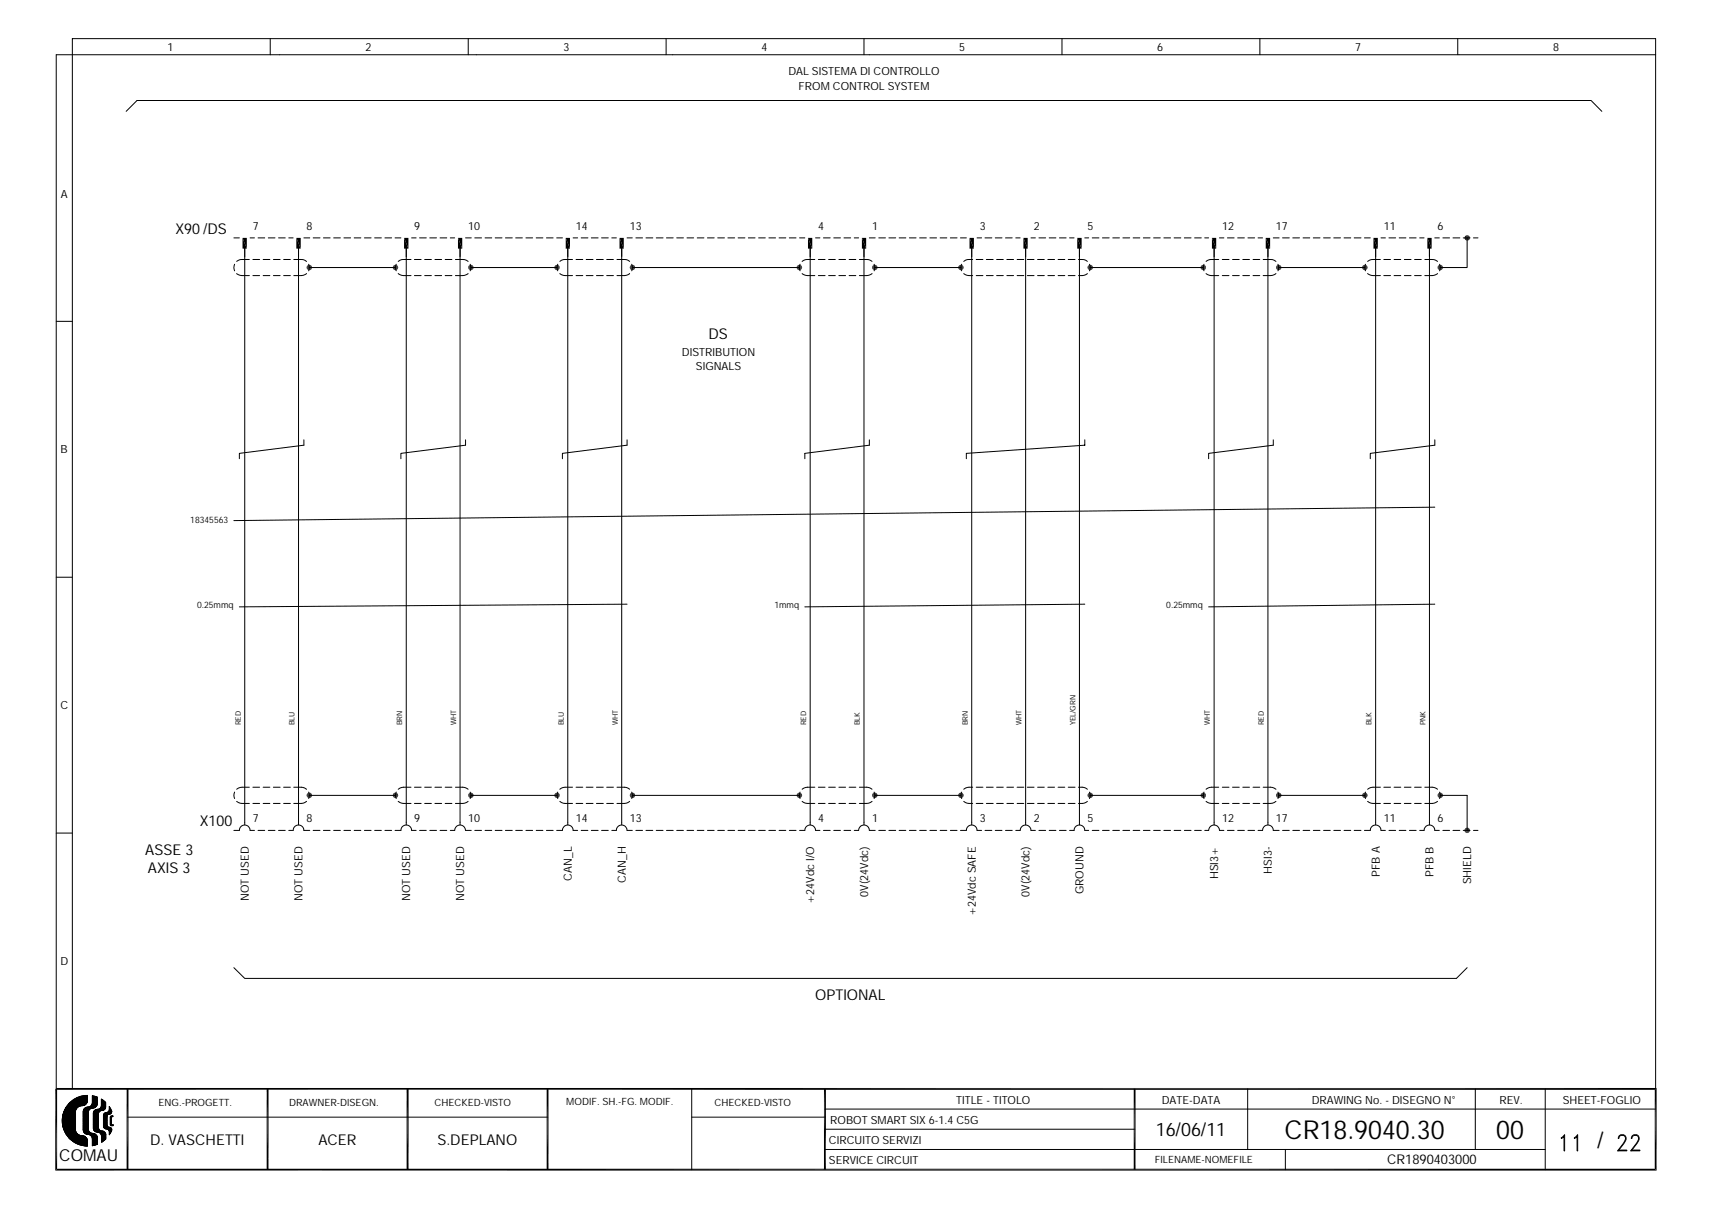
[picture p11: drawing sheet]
<svg xmlns="http://www.w3.org/2000/svg" width="297mm" height="210mm" viewBox="0 0 297 210" stroke-linecap="round" stroke-linejoin="round" font-family="sans-serif">
<g fill="none" stroke="#000" stroke-width=".17">
<path d="M21.9 19.3l1.9-1.9h252.3l1.8 1.9M46.9 6.7v2.8M81.2 6.7v2.8M115.6 6.7v2.8M149.9 6.7v2.8M184.3 6.7v2.8M218.6 6.7v2.8M252.9 6.7v2.8M287.3 9.5h-277.5v179.4M9.8 55.7h2.8M40.6 41.3h.9M40.7 45.8l-.1 .6 .1 .6"/>
<path d="M41.1 47.4v.1a2.86 2.86 0 0 0 2.2 .3M42.5 42.7v100.4M43.3 45a2.58 2.58 0 0 0-2.2 .3v.1M43.4 41.3h.8M43.9 47.8h1.1M43.9 45h1.1M44.8 41.3h1.1M45.7 47.8h1.1M45.7 45h1.1M46.5 41.3h1.2M47.4 47.8h1.2M47.4 45h1.2"/>
<path d="M48.3 41.3h1.2M49.2 47.8h1.2M49.2 45h1.2M50.1 41.3h.8M51 45a2.5 2.5 0 0 1 2.1 .3l.1 .1M51.8 42.7v100.4M52.7 41.3h1M53.2 47.4l-.1 .1a2.76 2.76 0 0 1-2.1 .3M53.6 45.8l.1 .6-.1 .6M53.7 46.4h14.9M54.3 41.3h1.2M56.1 41.3h1.2"/>
<path d="M57.9 41.3h1.2M59.7 41.3h1.1M61.4 41.3h1.2M63.2 41.3h1.2M65 41.3h1.2M66.8 41.3h1.1M68.5 41.3h1.1M68.7 45.8l-.1 .6 .1 .6M69.1 47.4l.1 .1a2.76 2.76 0 0 0 2.1 .3M70.5 42.7v100.4M71.3 45a2.5 2.5 0 0 0-2.1 .3l-.1 .1M71.4 41.3h.8"/>
<path d="M71.9 47.8h1.2M71.9 45h1.2M72.8 41.3h1.2M73.7 47.8h1.1M73.7 45h1.1M74.6 41.3h1.1M75.5 47.8h1.1M75.5 45h1.1M76.3 41.3h1.2M77.2 47.8h1.2M77.2 45h1.2M78.1 41.3h.8"/>
<path d="M79 45a2.58 2.58 0 0 1 2.2 .3v.1M79.8 42.7v100.4M80.8 41.3h1M81.2 47.4v.1a2.86 2.86 0 0 1-2.2 .3M81.6 45.8l.1 .6-.1 .6M81.7 46.4h14.9M82.4 41.3h1.1M84.2 41.3h1.1M85.9 41.3h1.2M87.7 41.3h1.2M89.5 41.3h1.1M91.2 41.3h1.2"/>
<path d="M93 41.3h1.2M94.8 41.3h1.2M96.6 41.3h1M96.8 45.8l-.2 .6 .2 .6M97.1 47.4l.1 .1a2.76 2.76 0 0 0 2.1 .3M98.5 42.7v100.4M99.3 45a2.5 2.5 0 0 0-2.1 .3l-.1 .1M99.4 41.3h.8M99.9 47.8h1.2M99.9 45h1.2M100.8 41.3h1.2M101.7 47.8h1.2"/>
<path d="M101.7 45h1.2M102.6 41.3h1.2M103.5 47.8h1.2M103.5 45h1.2M104.4 41.3h1.1M105.3 47.8h1.1M105.3 45h1.1M106.2 41.3h.7M107 45a2.5 2.5 0 0 1 2.2 .3v.1M107.9 42.7v100.4M108.8 41.3h.9M109.2 47.4v.1a2.76 2.76 0 0 1-2.2 .3"/>
<path d="M109.6 45.8l.1 .6-.1 .6M109.7 46.4h29M110.3 41.3h1.2M112.1 41.3h1.2M113.9 41.3h1.1M115.6 41.3h1.2M117.4 41.3h1.2M119.2 41.3h1.2M121 41.3h1.1M122.7 41.3h1.2M124.5 41.3h1.2M126.3 41.3h1.2"/>
<path d="M128.1 41.3h1.1M129.8 41.3h1.2M131.6 41.3h1.2M133.4 41.3h1.2M135.2 41.3h1.1M136.9 41.3h1.2M138.7 41.3h.9M138.8 45.8l-.1 .6 .1 .6M139.2 47.4v.1a2.86 2.86 0 0 0 2.2 .3M140.6 42.7v100.4M141.4 45a2.58 2.58 0 0 0-2.2 .3v.1M141.5 41.3h.8"/>
<path d="M142 47.8h1.2M142 45h1.2M142.9 41.3h1.1M143.8 47.8h1.1M143.8 45h1.1M144.7 41.3h1.1M145.5 47.8h1.2M145.5 45h1.2M146.4 41.3h1.2M147.3 47.8h1.2M147.3 45h1.2M148.2 41.3h.8"/>
<path d="M149.1 45a2.58 2.58 0 0 1 2.2 .3v.1M149.9 42.7v100.4M150.8 41.3h1M151.3 47.4v.1a2.86 2.86 0 0 1-2.2 .3M151.7 45.8l.1 .6-.1 .6M151.8 46.4h14.9M152.5 41.3h1.1M154.2 41.3h1.2M156 41.3h1.2M157.8 41.3h1.1M159.6 41.3h1.1M161.3 41.3h1.2"/>
<path d="M163.1 41.3h1.2M164.9 41.3h1.2M166.6 41.3h1.1M166.9 45.8l-.2 .6 .2 .6M167.2 47.4l.1 .1a2.02 2.02 0 0 0 1.5 .3M168.6 42.7v100.4M168.8 45a1.75 1.75 0 0 0-1.6 .4M169.4 47.8h1.1M169.4 45h1.1M169.5 41.3h.8M170.9 41.3h1.2M171.1 47.8h1.2"/>
<path d="M171.1 45h1.2M172.7 41.3h1.1M172.9 47.8h1.2M172.9 45h1.2M174.5 41.3h1.1M174.7 47.8h1.2M174.7 45h1.2M176.2 41.3h.8M176.5 47.8h1.1M176.5 45h1.1M177.9 42.7v100.4M178.2 47.8h1.2"/>
<path d="M178.2 45h1.2M178.9 41.3h.7M180 47.8h1.2M180 45h1.2M180.3 41.3h1.1M181.8 47.8h1.2M181.8 45h1.2M182 41.3h1.2M183.6 47.8h1.1M183.6 45h1.1M183.8 41.3h1.2M185.3 47.8h1.2"/>
<path d="M185.3 45h1.2M185.6 41.3h.8M187.1 45a1.75 1.75 0 0 1 1.6 .4M187.3 42.7v100.4M188.2 41.3h.7M188.7 47.4l-.1 .1a2.02 2.02 0 0 1-1.5 .3M189 45.8l.1 .6-.1 .6M189.1 46.4h19.7M189.5 41.3h1.2M191.3 41.3h1.1M193.1 41.3h1.1M194.8 41.3h1.2"/>
<path d="M196.6 41.3h1.2M198.4 41.3h1.1M200.2 41.3h1.1M201.9 41.3h1.2M203.7 41.3h1.2M205.5 41.3h1.2M207.3 41.3h1.1M208.9 45.8l-.1 .6 .1 .6M209 41.3h.7M209.3 47.4v.1a2.86 2.86 0 0 0 2.2 .3M210.7 42.7v100.4M211.5 45a2.58 2.58 0 0 0-2.2 .3v.1"/>
<path d="M211.6 41.3h.7M212.1 47.8h1.1M212.1 45h1.1M213 41.3h1.1M213.8 47.8h1.2M213.8 45h1.2M214.7 41.3h1.2M215.6 47.8h1.2M215.6 45h1.2M216.5 41.3h1.2M217.4 47.8h1.2M217.4 45h1.2"/>
<path d="M218.3 41.3h.8M219.2 45a2.5 2.5 0 0 1 2.1 .3l.1 .1M220 42.7v100.4M220.9 41.3h1M221.4 47.4l-.1 .1a2.76 2.76 0 0 1-2.1 .3M221.7 45.8l.1 .6-.1 .6M221.8 46.4h15M222.5 41.3h1.2M224.3 41.3h1.2M226.1 41.3h1.1M227.9 41.3h1.1M229.6 41.3h1.2"/>
<path d="M231.4 41.3h1.2M233.2 41.3h1.2M235 41.3h1.1M236.7 41.3h1M236.9 45.8l-.1 .6 .1 .6M237.3 47.4v.1a2.76 2.76 0 0 0 2.2 .3M238.7 42.7v100.4M239.5 45a2.5 2.5 0 0 0-2.2 .3v.1M239.6 41.3h.8M240.1 47.8h1.2M240.1 45h1.2M241 41.3h1.1"/>
<path d="M241.9 47.8h1.1M241.9 45h1.1M242.8 41.3h1.1M243.6 47.8h1.2M243.6 45h1.2M244.5 41.3h1.2M245.4 47.8h1.2M245.4 45h1.2M246.3 41.3h.8M247.2 45a2.58 2.58 0 0 1 2.2 .3v.1M248 42.7v100.4M248.9 41.3h.8"/>
<path d="M249.4 47.4v.1a2.86 2.86 0 0 1-2.2 .3M249.8 45.8l.1 .6-.1 .6M250.3 41.3h1.2M252.1 41.3h1.2M253.9 41.3h1.2M254.6 41.3v5.1h-4.7M255.7 41.3h.7M52.7 76.3v.9l-11.2 1.4v1M80.8 76.3v.9l-11.2 1.4v1M108.8 76.3v.9l-11.2 1.4v1M150.8 76.3v.9l-11.2 1.4v1M188.2 76.3v.9l-20.5 1.4v1"/>
<path d="M220.9 76.3v.9l-11.2 1.4v1M248.9 76.3v.9l-11.2 1.4v1M248.9 88l-208.3 2.3M9.8 100.1h2.8M108.8 104.8l-67.3 .5M188.2 104.8l-48.6 .5M248.9 104.8l-39.2 .5M40.7 137.4l-.1 .6 .1 .5M41.1 139v.1a2.66 2.66 0 0 0 2.2 .3M43.3 136.6a2.66 2.66 0 0 0-2.2 .3M43.9 139.4h1.1M43.9 136.6h1.1"/>
<path d="M45.7 139.4h1.1M45.7 136.6h1.1M47.4 139.4h1.2M47.4 136.6h1.2M49.2 139.4h1.2M49.2 136.6h1.2M51 136.6a2.58 2.58 0 0 1 2.1 .3h.1M53.2 139l-.1 .1a2.58 2.58 0 0 1-2.1 .3M53.6 137.4l.1 .6-.1 .5M53.7 138h14.9M68.7 137.4l-.1 .6 .1 .5M69.1 139l.1 .1a2.58 2.58 0 0 0 2.1 .3"/>
<path d="M71.3 136.6a2.58 2.58 0 0 0-2.1 .3h-.1M71.9 139.4h1.2M71.9 136.6h1.2M73.7 139.4h1.1M73.7 136.6h1.1M75.5 139.4h1.1M75.5 136.6h1.1M77.2 139.4h1.2M77.2 136.6h1.2M79 136.6a2.66 2.66 0 0 1 2.2 .3M81.2 139v.1a2.66 2.66 0 0 1-2.2 .3M81.6 137.4l.1 .6-.1 .5"/>
<path d="M81.7 138h14.9M96.8 137.4l-.2 .6 .2 .5M97.1 139l.1 .1a2.58 2.58 0 0 0 2.1 .3M99.3 136.6a2.58 2.58 0 0 0-2.1 .3h-.1M99.9 139.4h1.2M99.9 136.6h1.2M101.7 139.4h1.2M101.7 136.6h1.2M103.5 139.4h1.2M103.5 136.6h1.2M105.3 139.4h1.1M105.3 136.6h1.1"/>
<path d="M107 136.6a2.58 2.58 0 0 1 2.2 .3M109.2 139v.1a2.58 2.58 0 0 1-2.2 .3M109.6 137.4l.1 .6-.1 .5M109.7 138h29M138.8 137.4l-.1 .6 .1 .5M139.2 139v.1a2.66 2.66 0 0 0 2.2 .3M141.4 136.6a2.66 2.66 0 0 0-2.2 .3M142 139.4h1.2M142 136.6h1.2M143.8 139.4h1.1M143.8 136.6h1.1M145.5 139.4h1.2"/>
<path d="M145.5 136.6h1.2M147.3 139.4h1.2M147.3 136.6h1.2M149.1 136.6a2.66 2.66 0 0 1 2.2 .3M151.3 139v.1a2.66 2.66 0 0 1-2.2 .3M151.7 137.4l.1 .6-.1 .5M151.8 138h14.9M166.9 137.4l-.2 .6 .2 .5M167.2 139l.1 .1a1.89 1.89 0 0 0 1.5 .3M168.8 136.6a1.83 1.83 0 0 0-1.6 .3M169.4 139.4h1.1M169.4 136.6h1.1"/>
<path d="M171.1 139.4h1.2M171.1 136.6h1.2M172.9 139.4h1.2M172.9 136.6h1.2M174.7 139.4h1.2M174.7 136.6h1.2M176.5 139.4h1.1M176.5 136.6h1.1M178.2 139.4h1.2M178.2 136.6h1.2M180 139.4h1.2M180 136.6h1.2"/>
<path d="M181.8 139.4h1.2M181.8 136.6h1.2M183.6 139.4h1.1M183.6 136.6h1.1M185.3 139.4h1.2M185.3 136.6h1.2M187.1 136.6a1.83 1.83 0 0 1 1.6 .3M188.7 139l-.1 .1a1.89 1.89 0 0 1-1.5 .3M189 137.4l.1 .6-.1 .5M189.1 138h19.7M208.9 137.4l-.1 .6 .1 .5M209.3 139v.1a2.66 2.66 0 0 0 2.2 .3"/>
<path d="M211.5 136.6a2.66 2.66 0 0 0-2.2 .3M212.1 139.4h1.1M212.1 136.6h1.1M213.8 139.4h1.2M213.8 136.6h1.2M215.6 139.4h1.2M215.6 136.6h1.2M217.4 139.4h1.2M217.4 136.6h1.2M219.2 136.6a2.58 2.58 0 0 1 2.1 .3h.1M221.4 139l-.1 .1a2.58 2.58 0 0 1-2.1 .3M221.7 137.4l.1 .6-.1 .5"/>
<path d="M221.8 138h15M236.9 137.4l-.1 .6 .1 .5M237.3 139v.1a2.58 2.58 0 0 0 2.2 .3M239.5 136.6a2.58 2.58 0 0 0-2.2 .3M240.1 139.4h1.2M240.1 136.6h1.2M241.9 139.4h1.1M241.9 136.6h1.1M243.6 139.4h1.2M243.6 136.6h1.2M245.4 139.4h1.2M245.4 136.6h1.2"/>
<path d="M247.2 136.6a2.66 2.66 0 0 1 2.2 .3M249.4 139v.1a2.66 2.66 0 0 1-2.2 .3M249.8 137.4l.1 .6-.1 .5M249.9 138h4.7v6.1M9.8 144.5h2.8M40.6 144.1h.9a.93 .93 0 0 1 1-1 .93 .93 0 0 1 .9 1h.8M44.8 144.1h1.1M46.5 144.1h1.2M48.3 144.1h1.2M50.1 144.1h.8a.93 .93 0 0 1 .9-1 .93 .93 0 0 1 .9 1h1M54.3 144.1h1.2M56.1 144.1h1.2"/>
<path d="M57.9 144.1h1.2M59.7 144.1h1.1M61.4 144.1h1.2M63.2 144.1h1.2M65 144.1h1.2M66.8 144.1h1.1M68.5 144.1h1.1a.93 .93 0 0 1 .9-1 .93 .93 0 0 1 .9 1h.8M72.8 144.1h1.2M74.6 144.1h1.1M76.3 144.1h1.2M78.1 144.1h.8a.94 .94 0 0 1 .9-1 .94 .94 0 0 1 1 1h1M82.4 144.1h1.1"/>
<path d="M84.2 144.1h1.1M85.9 144.1h1.2M87.7 144.1h1.2M89.5 144.1h1.1M91.2 144.1h1.2M93 144.1h1.2M94.8 144.1h1.2M96.6 144.1h1a.93 .93 0 0 1 .9-1 .93 .93 0 0 1 .9 1h.8M100.8 144.1h1.2M102.6 144.1h1.2M104.4 144.1h1.1M106.2 144.1h.7a.93 .93 0 0 1 1-1 .93 .93 0 0 1 .9 1h.9"/>
<path d="M110.3 144.1h1.2M112.1 144.1h1.2M113.9 144.1h1.1M115.6 144.1h1.2M117.4 144.1h1.2M119.2 144.1h1.2M121 144.1h1.1M122.7 144.1h1.2M124.5 144.1h1.2M126.3 144.1h1.2M128.1 144.1h1.1M129.8 144.1h1.2"/>
<path d="M131.6 144.1h1.2M133.4 144.1h1.2M135.2 144.1h1.1M136.9 144.1h1.2M138.7 144.1h.9a.93 .93 0 0 1 1-1 .93 .93 0 0 1 .9 1h.8M142.9 144.1h1.1M144.7 144.1h1.1M146.4 144.1h1.2M148.2 144.1h.8a.93 .93 0 0 1 .9-1 .93 .93 0 0 1 .9 1h1M152.5 144.1h1.1M154.2 144.1h1.2M156 144.1h1.2"/>
<path d="M157.8 144.1h1.1M159.6 144.1h1.1M161.3 144.1h1.2M163.1 144.1h1.2M164.9 144.1h1.2M166.6 144.1h1.1a.93 .93 0 0 1 .9-1 .93 .93 0 0 1 .9 1h.8M170.9 144.1h1.2M172.7 144.1h1.1M174.5 144.1h1.1M176.2 144.1h.8a.94 .94 0 0 1 .9-1 .94 .94 0 0 1 1 1h.7M180.3 144.1h1.1M182 144.1h1.2"/>
<path d="M183.8 144.1h1.2M185.6 144.1h.8a.93 .93 0 0 1 .9-1 .93 .93 0 0 1 .9 1h.7M189.5 144.1h1.2M191.3 144.1h1.1M193.1 144.1h1.1M194.8 144.1h1.2M196.6 144.1h1.2M198.4 144.1h1.1M200.2 144.1h1.1M201.9 144.1h1.2M203.7 144.1h1.2M205.5 144.1h1.2"/>
<path d="M207.3 144.1h1.1M209 144.1h.7a.94 .94 0 0 1 .9-1 .94 .94 0 0 1 1 1h.7M213 144.1h1.1M214.7 144.1h1.2M216.5 144.1h1.2M218.3 144.1h.8a.93 .93 0 0 1 .9-1 .93 .93 0 0 1 .9 1h1M222.5 144.1h1.2M224.3 144.1h1.2M226.1 144.1h1.1M227.9 144.1h1.1M229.6 144.1h1.2M231.4 144.1h1.2"/>
<path d="M233.2 144.1h1.2M235 144.1h1.1M236.7 144.1h1a.93 .93 0 0 1 1-1 .93 .93 0 0 1 .9 1h.8M241 144.1h1.1M242.8 144.1h1.1M244.5 144.1h1.2M246.3 144.1h.8a.93 .93 0 0 1 .9-1 .93 .93 0 0 1 .9 1h.8M250.3 144.1h1.2M252.1 144.1h1.2M253.9 144.1h1.2M255.7 144.1h.7M40.6 167.9l1.9 1.8h210.2l1.9-1.8"/>
<path d="M10.8 194l2.4 2.4M10.8 193.9l2.3 2.2M10.8 195.1l3.7 3.6M10.9 193.7l2.2 2.3-1.3 1.2M10.9 193.4l2.2 2.2M10.9 195.5l3.2 3.2M10.9 193.3l2.2 2.1M11 193.1l2.1 2.2M11 195.7l2.9 2.9M11 193l2.1 2.1M11.1 192.9l2 2M11.1 196l2.5 2.5"/>
<path d="M11.1 192.8l2 1.9M11.2 192.6l1.9 2M11.2 192.5l1.9 1.9M11.3 192.4l1.8 1.8M11.3 192.3l1.8 1.7M11.4 192.2l1.7 1.7M11.5 192.1l1.6 1.6-2.1 2.1M11.5 192l1.6 1.5M11.6 191.9l1.5 1.5M11.7 191.8l1.4 1.4M11.8 191.7l1.3 1.3M11.8 191.6l1.3 1.2"/>
<path d="M11.9 191.5l1.2 1.2M12 191.4l1.1 1.1M12.1 191.3l1.1 1.1M12.2 191.2l-.2 .2M12.2 191.2l1.1 1.1M12.3 191.1l1.1 1.1M12.4 191.1l1 1M12.4 191l1.1 1.1M12.6 188.9v-182.2h274.7v182.2M12.6 190.9l1 1.1M12.6 190.8l1.1 1.1M12.8 190.8l1.1 1.1"/>
<path d="M12.8 198.1l1.2-1.1 1.2 1.2M12.9 190.7l1.1 1.1M12.9 190.7l-1.5 1.4M13 190.6l1.2 1.2 1-1M13.1 190.6l1.2 1.2M13.1 196.2a1.39 1.39 0 0 0 1.5 .9 .89 .89 0 0 1 .6 .8M13.1 195.5l-1.5 1.4M13.1 195.3l-1.6 1.6M13.1 195.1l-1.6 1.7M13.1 195l-1.7 1.7 1.5 1.5M13.1 194.8l-1.8 1.7M13.1 194.6l-1.8 1.8"/>
<path d="M13.1 194.4l-1.9 1.9 2.1 2.1 1.3-1.3M13.1 194.3l-1.9 1.9M13.1 194.1l-2 2M13.1 193.9l-2 2.1M13.1 193.6l-2.1 2.1M13.1 193.4l-2.2 2.2M13.1 193.2l-2.2 2.2M13.1 193.1l-2.2 2.2 3.4 3.4 .9-.8M13.1 192.9l-2.2 2.2M13.1 192.7l-2.3 2.3M13.1 195.6l-1.4 1.5M13.1 195.8l-1.3 1.4"/>
<path d="M13.1 196.2l-1.2 1.2M13.1 196.3l-1.1 1.1M13.2 190.5l1.3 1.3M13.2 192.4l-2.4 2.4 3.9 4M13.2 196.4l-1.1 1.1M13.3 196.5l-1.1 1.1M13.4 196.6l-1.1 1.1-.4-.4M13.4 196.7l-1 1.1M13.4 190.4l1.3 1.3M13.5 196.8l-1.1 1M13.5 190.3l1.3 1.3M13.6 190.3l-2.5 2.5"/>
<path d="M13.6 196.8l-1 1.1M13.7 190.3l1.2 1.3M13.7 196.9l1.5 1.4M13.7 196.9l-1.1 1.1M13.8 190.3l1.2 1.2M13.9 190.2l-2.9 2.9M13.9 196.9l-1.2 1.2M13.9 190.2l1.2 1.2M14.1 190.2l1 1M14.1 190.2l-3.2 3.1M14.1 197l-1.1 1.2M14.2 197l1 1"/>
<path d="M14.2 190.1l1 1M14.3 190.1l-3.4 3.4 2.2 2.3M14.3 197l-1.2 1.3M14.4 197l.8 .8M14.4 196a.77 .77 0 0 0 .8 .8M14.4 195.2l1 .9-.6 .6M14.4 195.6l2.5 2.4M14.4 195.7l1.2 1.2M14.4 195.9l.9 .9M14.4 194.5l.9 .9-.8 .8M14.4 194.3l.9 .9M14.4 194.2l.9 .8"/>
<path d="M14.4 194l.9 .9M14.4 193.3l.9 .9M14.4 193l.9 .8M14.4 193.5l.9 .8M14.4 193.7l.9 .8M14.4 193.8l.9 .9M14.4 194.7l.9 .9M14.4 194.9l.9 .8M14.4 195l.9 .9M14.4 193.1l.9 .9M14.4 192.8l.9 .9M14.5 197l-1.3 1.3"/>
<path d="M14.5 196.1l.7 .7M14.5 192.7l.8 .8M14.5 192.5l.8 .8M14.5 190.1l.7 .7M14.5 190.1l-3.7 3.7M14.6 192.4l.7 .8M14.6 197.1l.5 .5M14.6 191.8l-1.3-1.3-2.1 2M14.6 190.1l.6 .5M14.6 192.3l.7 .7M14.7 197.1l-1.3 1.3M14.7 190l-3.9 4"/>
<path d="M14.7 192.2l.6 .6M14.8 190l.4 .4M14.8 197.2l-1.3 1.3M14.8 192.1l.6 .6M14.9 192.1l-.4 .4M14.9 190l-4.1 4.2 4.4 4.3M14.9 197.3l-1.2 1.2M14.9 192.1l.5 .5M14.9 190l.3 .3M15 197.4l-1.2 1.2M15.1 197.5l-1.2 1.1M15.1 192.1l.4 .4"/>
<path d="M15.1 191.2l-.5 .6M15.1 197.6l-1 1.1M15.1 192.1l-.6 .6M15.2 190.9a.99 .99 0 0 1-1.2 .9 1.16 1.16 0 0 0-.9 .9v3.5M15.2 190a4.4 4.4 0 0 0-4.4 4.4 4.4 4.4 0 0 0 4.4 4.4M15.2 191l-.8 .8M15.2 197.7l-1 1M15.2 190v.9l-.8-.8M15.2 197.9v.9M15.2 197.9h.1M15.2 190.6l-1.2 1.2M15.2 190.5l-1.5 1.5"/>
<path d="M15.2 190.3l-4.4 4.4 4.1 4.1M15.2 190.1l-4.4 4.4 4.3 4.3 .1-.1M15.2 190.1l-.1-.1-4.3 4.3 4.4 4.4M15.2 198.1l-.7 .6M15.2 198.2l-.6 .6M15.2 198.4l-.4 .4M15.2 198.6l-.3 .2M15.2 192a.8 .8 0 0 0-.8 .8v3.2M15.2 196.8a.8 .8 0 0 1 .8 .8M15.2 192l.4 .4M15.3 193.3l-.9 .8M15.3 193.1l-.9 .9"/>
<path d="M15.3 193.4l-.9 .9M15.3 193.8l-.9 .8M15.3 194.3l-.9 .9M15.3 194.5l-.9 .8 2.5 2.5M15.3 195.7l-.7 .7M15.3 195.8l-.7 .7M15.3 194.8l-.9 .9M15.3 194.6l-.9 .9M15.3 194.1l-.9 .9M15.3 193.9l-.9 .9M15.3 193.6l-.9 .9M15.3 195l-.9 .8"/>
<path d="M15.3 195.1l-.9 .9M15.3 195.5l-.8 .8 .4 .4M15.3 195.8a.77 .77 0 0 0 .8 .8M15.3 192l-.9 .9M15.3 192.9l-.9 .9M15.3 196l-.6 .6M15.4 192.7l-1 .9M15.4 192l.3 .3M15.4 196.3l-.5 .4M15.5 196.3l-.4 .5M15.5 192l.3 .3M15.6 192l-1.2 1.1"/>
<path d="M15.6 196.4l-.4 .4M15.7 196.5l-.3 .3M15.7 191.9l.4 .3M15.8 196.5l1.1 1.2M15.8 196.6l-.3 .2M15.8 191.8l.5 .4M15.9 191.7l.5 .5 .4-.4M15.9 196.6l-.3 .3M15.9 197.2l1 1M16 191.6l.5 .5M16 196.6l.9 .9M16 197.5l.9 .9"/>
<path d="M16 191.4l.6 .6M16 197.6v1.1M16 190.1l.9 .8M16 197.6l.9 .9M16 197.8l.8 .8 .1-.2M16 198.2l.5 .4 .4-.4M16 198.3l.4 .4M16 191.3l.7 .7M16 191.1l.8 .7M16 198l.6 .6M16 198.7h.1M16 190.9l.8 .8"/>
<path d="M16 190.8l.8 .8M16 190.6l.9 .8M16 190.4l.9 .9M16 190.2l.9 .9M16.1 196.6a.8 .8 0 0 1 .8 .8v1.1M16.1 192.2a.8 .8 0 0 0-.8 .8v2.8M16.1 196.6l-.4 .4M16.2 193.1v2.6a.77 .77 0 0 0 .9 .7 .66 .66 0 0 1 .5 .7v1.1l.8-.6-.1-1-.2-.3-.4-.1M16.2 194.7l.9 .9 .2 .5 .4 .1M16.2 195.8l.6 .6 .4-.4M16.2 195.1l2.2 2.1M16.2 193.7l.9 .9"/>
<path d="M16.2 193.4l.9 .8M16.2 195.2l2.2 2.2M16.2 195.6l.8 .8 .3-.3M16.2 196.6l.7 .7M16.2 194.9l.9 .9M16.2 195.4l1.1 1.1 .3-.3M16.2 193.5l.9 .9M16.2 193.9l.9 .8M16.2 194l.9 .9M16.2 194.2l.9 .9M16.2 194.4l.9 .9M16.2 194.6l.9 .8"/>
<path d="M16.2 193.2l.9 .8M16.2 190.1l-.2 .2M16.2 193l.9 .9M16.2 192.9l.9 .8-.9 .9M16.3 196l.3 .3M16.3 196.6l-.5 .5M16.3 190.1l.6 .7M16.3 192.8l.3-.3 .5 .6M16.3 192.8l.8 .7M16.4 190.2l-.4 .3M16.4 196.7l-.5 .5M16.4 192.7l.7 .7"/>
<path d="M16.4 196.7l.4 .4-.8 .8M16.5 192.6l.6 .6M16.5 190.2l.4 .4M16.5 190.2l-.5 .4M16.5 196.7l-.5 .6M16.6 196.8l-.6 .6M16.6 190.2l-.6 .6M16.7 192.5l.5 .4M16.7 196.9l-.7 .7M16.8 197l-.8 .7M16.8 192.5l-.6 .6M16.8 192.4l.4 .4"/>
<path d="M16.9 190.3l-.9-.2v1.2a.77 .77 0 0 1-.8 .7M16.9 190.3v1.1a.76 .76 0 0 1-.8 .8M16.9 191.2l-1.2 1.1M16.9 190.8l-2.5 2.5M16.9 191.3l-.9 .9-.4-.3M16.9 191.5l-.7 .7M16.9 191l-2.5 2.4M16.9 190.7l-.9 .9M16.9 190.5l-.9 .9M16.9 190.3l-.9 .9M16.9 190.4l-.2-.1-.7 .7M16.9 197.2l-.9 .9"/>
<path d="M16.9 198.5l-.9 .2M16.9 197.4l-.9 .8M16.9 197.5l-.9 .9M16.9 197.7l-.9 .9M16.9 197.9l-.9 .8M16.9 198l-.7 .7-.2-.2M17.1 193.9l-.9 .9M17.1 195.1l-.9 .9M17.1 193.6l-.9 .9M17.1 194.8l-.9 .9M17.1 194.6l-.9 .9M17.1 194.4l-.9 .9"/>
<path d="M17.1 194.3l-.9 .8M17.1 194.1l-.9 .9M17.1 193.4l-.9 .9M17.1 195l-.9 .8M17.1 195.3l-.8 .8M17.1 195.5l-.7 .7M17.1 193.2l-.9 .9M17.1 195.6l-.6 .7M17.1 195.8l-.5 .5M17.1 192.4l.3 .3M17.1 193l-.9 .9M17.1 196.4l.3-.3 1 1"/>
<path d="M17.2 195.9l-.5 .5M17.3 192.4l.3 .3M17.3 192.3l-1.1 1.1M17.3 192.8l-.3-.4-.8 .8M17.4 192.3l.3 .3M17.4 192.2l.5 .4M17.5 192.1l.5 .5M17.6 192l.5 .5M17.6 191.7a.77 .77 0 0 1-.9 .8 .68 .68 0 0 0-.5 .7M17.6 191.3l.7 .7M17.6 191.8l.6 .6M17.6 191l.7 .7"/>
<path d="M17.6 197.9l.2 .1M17.6 197.2l.6 .6M17.6 197.4l.5 .4M17.6 197.5l.4 .4M17.6 197.7l.3 .3M17.7 196.2l.7 .7M17.7 190.7l-.1 .1 .7 .7M17.7 192.6l-.4 .2-.2 .3v2.5M17.7 196.2l-.3 .4M17.7 190.8l.6 .6M17.8 190.8l-.2 .2M17.8 196.2l.5 .5"/>
<path d="M17.9 196.2l-.5 .4M17.9 190.9l-.3 .2 .7 .8M17.9 193.5l.7 .7M18 193.4l.6 .6-.7 .6 .7 .6M18 190.9l-.4 .4M18 196.3l-.5 .4 .9 .9M18 193.3l.6 .5-.7 .6 .7 .6-.6 .6M18.1 191l-.5 .5 .7 .7M18.1 193.2l.5 .4-.7 .6 .7 .6-.6 .7 .3 .3M18.1 196.3l-.5 .5M18.2 193.1l.4 .4M18.2 191.1l-.6 .6 .7 .6"/>
<path d="M18.2 196.4l-.6 .6 .7 .7M18.3 191.2l-.7 .6M18.3 196.5l-.7 .7M18.3 193l.4 .4M18.3 191.2v1l-.2 .3-.4 .2M18.3 191.2l-.7-.5v1M18.3 191.4l-2.1 2.2M18.3 192.1l-.5 .5M18.3 191.8l-.9 .9M18.3 191.6l-2.1 2.2M18.3 192l-.6 .7M18.3 191.3l-.8 .8"/>
<path d="M18.3 196.6l-.7 .7M18.3 193l-.3 .4M18.4 196.7h.1M18.4 196.8l-.8 .7M18.4 196.9l-.8 .8M18.4 197.1l-.8 .7M18.4 197.3l-.8 .7M18.4 197.5l-.7 .6-.1-.1M18.4 193l.4 .3M18.5 193l-.6 .6M18.6 194.5l-.7 .6 1.3 1.3M18.6 194.3l-.7 .6 1.4 1.4"/>
<path d="M18.6 194.1l-.7 .7 1.4 1.4M18.6 195.2l-.5 .5M18.6 193l.3 .3M18.6 195.3l-.4 .4M18.7 195.4l-.4 .4M18.7 192.9l.3 .4M18.8 195.5l-.4 .3M18.8 192.9l.4 .3M18.9 195.6l-.3 .2M18.9 192.8l.4 .3M18.9 195.6l.5 .4M18.9 192.6l.4 .4-.2 .2"/>
<path d="M19 192.5a.63 .63 0 0 1-.8 .5l-.2 .3-.1 2a.57 .57 0 0 0 .7 .6l.4 .4M19 192.5v-.5l.4 .9-.1 .3-.7 .3v1.6l.1 .3 .4 .2 .3 .2a1.02 1.02 0 0 1-.4 1M19 196.3v.5M19 196.5l.1 .1M19 192.5l.4 .4M19 196.3l.2 .2M19 192.3l.4 .4M19 192.1l.2 .3M19 196.8h.1M19 192h.1M19 192.1v.1M19 195.6l-.3 .3"/>
<path d="M19.1 192.2l-.1 .2M19.1 195.6l.3 .2M19.1 193.9v1.2l.2 .2h.3v-.2M19.1 194.9l.4 .4 .1-.2M19.1 194l.2 .3M19.1 195.1l.2 .2 .2-.2M19.1 194.2l.2 .3M19.1 194.4l.2 .2M19.1 194.6l.2 .2M19.1 194.7l.2 .3M19.1 193.9l.2 .2M19.2 195.6l-.4 .4"/>
<path d="M19.2 192.3l-.2 .2M19.2 196.4l-.2 .3M19.2 192.4l-1.3 1.3 .7 .6M19.3 192.5l-1.4 1.4 .7 .6M19.3 195.7l-.4 .4M19.3 193.8v1.3h.3M19.3 193.8l.3-.1v-.1a.32 .32 0 0 0-.5 .3M19.3 194.4l-.2 .2M19.3 192.7l-1.4 1.4 .7 .6-.7 .6 .6 .5M19.3 194.2l-.2 .2M19.3 195.1l-.1 .1M19.3 194.6l-.2 .2"/>
<path d="M19.3 194l-.2 .3M19.3 193.9l-.2 .2M19.3 194.7l-.2 .3M19.3 194.9l-.2 .2M19.3 193.6l.2 .1M19.3 195.8l-.4 .4M19.4 196.1l-.4 .4M19.4 193.8l-.2-.2v.1l.1 .2M19.4 192.8l-.5 .5M19.4 195.9l-.4 .4M19.5 193.6l-.4 .3M19.5 193.6v.1"/>
<path d="M19.5 195.1l.1 .1M22.1 193.8h72.9M120 188.9v14M120 193.8h23.1M143.1 199.4h125M143.1 192.4h144.2M143.1 195.9h53.8M216.5 188.9v10.5M223 199.4v3.5M256 188.9v10.5M268.1 188.9v14M270.9 197.4l.6-.6v2.8h-.1v-2.5l-.5 .4z"/>
<path d="M273.2 197.4l.5-.6v2.8h-.1v-2.5l-.4 .4zM280.8 199.5h1.5v.1h-1.6l1-1.3a.83 .83 0 0 0 0-1.3h-.5l-.4 .5a.64 .64 0 0 1 .4-.7h.5a.85 .85 0 0 1 .1 1.5l-1 1.3M283 199.5h1.5v.1h-1.6l1.1-1.3a.83 .83 0 0 0 0-1.3l-.7 .1-.2 .4h-.1a.63 .63 0 0 1 .5-.7h.5a.85 .85 0 0 1 .1 1.5l-1.1 1.3"/>
</g>
<g fill="#000">
<path d="M42.1 41.3l.7 1.8h-.7zM42.1 41.3h.7v1.8zM51.4 41.3l.8 1.8h-.8zM51.4 41.3h.8v1.8zM53.2 46.4l.9 .2h-.9zM53.2 46.4h.9v.2zM53.2 46.2l.9 .2h-.9zM53.2 46.2h.9v.2zM53.2 46.6l.8 .1h-.7zM53.2 46.6h.9l-.1 .1zM53.3 46.1l.8 .1h-.9zM53.3 46.1h.7l.1 .1z"/>
<path d="M53.3 46.7l.5 .1zM53.3 46.7h.7l-.2 .1zM53.3 46.1l.2-.1 .5 .1zM53.5 46l.5 .1zM53.5 46.8h.3zM53.5 46h.3zM68.2 46.4l.8 .2h-.8zM68.2 46.4h.9l-.1 .2zM68.2 46.2l.9 .2h-.9zM68.2 46.2h.8l.1 .2zM68.2 46.6l.7 .1h-.6zM68.2 46.6h.8l-.1 .1z"/>
<path d="M68.3 46.1l.7 .1h-.8zM68.3 46.1h.6l.1 .1zM68.3 46.7l.5 .1zM68.3 46.7h.6l-.1 .1zM68.3 46.1l.1-.1 .5 .1zM68.4 46l.5 .1zM68.4 46.8h.4zM68.4 46h.4zM70.1 41.3l.8 1.8h-.8zM70.1 41.3h.8v1.8zM79.5 41.3l.7 1.8h-.7zM79.5 41.3h.7v1.8z"/>
<path d="M81.2 46.4l.9 .2h-.8zM81.2 46.4h1l-.1 .2zM81.3 46.2l.9 .2h-1zM81.3 46.2h.8l.1 .2zM81.3 46.6l.7 .1h-.6zM81.3 46.6h.8l-.1 .1zM81.4 46.1l.7 .1h-.8zM81.4 46.1h.6l.1 .1zM81.4 46.7l.5 .1zM81.4 46.7h.6l-.1 .1zM81.4 46.1l.1-.1 .5 .1zM81.5 46l.5 .1z"/>
<path d="M81.5 46.8h.4zM81.5 46h.4zM96.2 46.4l.9 .2h-.9zM96.2 46.4h.9v.2zM96.2 46.2l.9 .2h-.9zM96.2 46.2h.9v.2zM96.2 46.6l.8 .1h-.7zM96.2 46.6h.9l-.1 .1zM96.3 46.1l.8 .1h-.9zM96.3 46.1h.7l.1 .1zM96.3 46.7l.5 .1zM96.3 46.7h.7l-.2 .1z"/>
<path d="M96.3 46.1l.2-.1 .5 .1zM96.5 46l.5 .1zM96.5 46.8h.3zM96.5 46h.3zM98.1 41.3l.8 1.8h-.8zM98.1 41.3h.8v1.8zM107.5 41.3l.7 1.8h-.7zM107.5 41.3h.7v1.8zM109.3 46.4l.9 .2h-.9zM109.3 46.4h.9v.2zM109.3 46.2l.9 .2h-.9zM109.3 46.2h.9v.2z"/>
<path d="M109.3 46.6l.8 .1h-.7zM109.3 46.6h.9l-.1 .1zM109.4 46.1l.8 .1h-.9zM109.4 46.1h.7l.1 .1zM109.4 46.7l.5 .1zM109.4 46.7h.7l-.2 .1zM109.4 46.1l.2-.1 .5 .1zM109.6 46l.5 .1zM109.6 46.8h.3zM109.6 46h.3zM138.2 46.4l.9 .2h-.8zM138.2 46.4h1l-.1 .2z"/>
<path d="M138.3 46.2l.9 .2h-1zM138.3 46.2h.8l.1 .2zM138.3 46.6l.7 .1h-.6zM138.3 46.6h.8l-.1 .1zM138.4 46.1l.7 .1h-.8zM138.4 46.1h.6l.1 .1zM138.4 46.7l.5 .1zM138.4 46.7h.6l-.1 .1zM138.4 46.1l.1-.1 .5 .1zM138.5 46l.5 .1zM138.5 46.8h.4zM138.5 46h.4z"/>
<path d="M140.2 41.3l.7 1.8h-.7zM140.2 41.3h.7v1.8zM149.5 41.3l.8 1.8h-.8zM149.5 41.3h.8v1.8zM151.3 46.4l.9 .2h-.9zM151.3 46.4h1l-.1 .2zM151.3 46.2l1 .2h-1zM151.3 46.2h.9l.1 .2zM151.3 46.6l.8 .1h-.7zM151.3 46.6h.9l-.1 .1zM151.4 46.1l.8 .1h-.9zM151.4 46.1h.7l.1 .1z"/>
<path d="M151.4 46.7l.6 .1zM151.4 46.7h.7l-.1 .1zM151.4 46.1l.2-.1 .5 .1zM151.6 46l.5 .1zM151.6 46.8h.4zM151.6 46h.4zM166.3 46.4l.9 .2h-.9zM166.3 46.4h.9v.2zM166.3 46.2l.9 .2h-.9zM166.3 46.2h.9v.2zM166.3 46.6l.7 .1h-.6zM166.3 46.6h.9l-.2 .1z"/>
<path d="M166.4 46.1l.8 .1h-.9zM166.4 46.1h.6l.2 .1zM166.4 46.7l.5 .1zM166.4 46.7h.6l-.1 .1zM166.4 46.1l.1-.1 .5 .1zM166.5 46l.5 .1zM166.5 46.8h.4zM166.5 46h.4zM168.2 41.3l.8 1.8h-.8zM168.2 41.3h.8v1.8zM177.6 41.3l.7 1.8h-.7zM177.6 41.3h.7v1.8z"/>
<path d="M186.9 41.3l.8 1.8h-.8zM186.9 41.3h.8v1.8zM188.7 46.4l.9 .2h-.9zM188.7 46.4h.9v.2zM188.7 46.2l.9 .2h-.9zM188.7 46.2h.9v.2zM188.7 46.6l.8 .1h-.7zM188.7 46.6h.9l-.1 .1zM188.8 46.1l.8 .1h-.9zM188.8 46.1h.7l.1 .1zM188.8 46.7l.5 .1zM188.8 46.7h.7l-.2 .1z"/>
<path d="M188.8 46.1l.2-.1 .5 .1zM189 46l.5 .1zM189 46.8h.3zM189 46h.3zM208.3 46.4l.9 .2h-.9zM208.3 46.4h.9v.2zM208.3 46.2l.9 .2h-.9zM208.3 46.2h.9v.2zM208.3 46.6l.8 .1h-.7zM208.3 46.6h.9l-.1 .1zM208.4 46.1l.8 .1h-.9zM208.4 46.1h.7l.1 .1z"/>
<path d="M208.4 46.7l.6 .1zM208.4 46.7h.7l-.1 .1zM208.4 46.1l.2-.1 .5 .1zM208.6 46l.5 .1zM208.6 46.8h.4zM208.6 46h.4zM210.3 41.3l.7 1.8h-.7zM210.3 41.3h.7v1.8zM219.6 41.3l.8 1.8h-.8zM219.6 41.3h.8v1.8zM221.4 46.4l.9 .2h-.9zM221.4 46.4h.9v.2z"/>
<path d="M221.4 46.2l.9 .2h-.9zM221.4 46.2h.9v.2zM221.4 46.6l.8 .1h-.7zM221.4 46.6h.9l-.1 .1zM221.5 46.1l.8 .1h-.9zM221.5 46.1h.7l.1 .1zM221.5 46.7l.5 .1zM221.5 46.7h.7l-.2 .1zM221.5 46.1l.2-.1 .5 .1zM221.7 46l.5 .1zM221.7 46.8h.3zM221.7 46h.3z"/>
<path d="M236.3 46.4l.9 .2h-.8zM236.3 46.4h1l-.1 .2zM236.4 46.2l.9 .2h-1zM236.4 46.2h.8l.1 .2zM236.4 46.6l.7 .1h-.6zM236.4 46.6h.8l-.1 .1zM236.5 46.1l.7 .1h-.8zM236.5 46.1h.6l.1 .1zM236.5 46.7l.5 .1zM236.5 46.7h.6l-.1 .1zM236.5 46.1l.1-.1 .5 .1zM236.6 46l.5 .1z"/>
<path d="M236.6 46.8h.4zM236.6 46h.4zM238.3 41.3l.8 1.8h-.8zM238.3 41.3h.8v1.8zM247.7 41.3l.7 1.8h-.7zM247.7 41.3h.7v1.8zM249.4 46.4l.9 .2h-.9zM249.4 46.4h1l-.1 .2zM249.4 46.2l1 .2h-1zM249.4 46.2h.9l.1 .2zM249.4 46.6l.8 .1h-.6zM249.4 46.6h.9l-.1 .1z"/>
<path d="M249.6 46.1l.7 .1h-.9zM249.6 46.1h.6l.1 .1zM249.6 46.7l.5 .1zM249.6 46.7h.6l-.1 .1zM249.6 46.1l.1-.1 .5 .1zM249.7 46l.5 .1zM249.7 46.8h.4zM249.7 46h.4zM254.1 41.3l.9 .1h-.9zM254.1 41.3h.9v.1zM254.1 41.1l.9 .2h-.9zM254.1 41.1h.9v.2z"/>
<path d="M254.1 41.4l.8 .2h-.7zM254.1 41.4h.9l-.1 .2zM254.2 40.9l.8 .2h-.9zM254.2 40.9h.7l.1 .2zM254.2 41.6l.5 .1zM254.2 41.6h.7zM254.2 40.9h.7zM254.4 40.8l.5 .1zM254.4 41.7h.3zM254.4 40.8h.3zM53.2 138l.9 .1h-.9zM53.2 138h.9v.1z"/>
<path d="M53.2 137.8l.9 .2h-.9zM53.2 137.8h.9v.2zM53.2 138.1l.8 .2h-.7zM53.2 138.1h.9l-.1 .2zM53.3 137.6l.8 .2h-.9zM53.3 137.6h.7l.1 .2zM53.3 138.3l.5 .1zM53.3 138.3h.7l-.2 .1zM53.3 137.6l.2-.1 .5 .1zM53.5 137.5l.5 .1zM53.5 138.4h.3zM53.5 137.5h.3z"/>
<path d="M68.2 138l.8 .1h-.8zM68.2 138h.9l-.1 .1zM68.2 137.8l.9 .2h-.9zM68.2 137.8h.8l.1 .2zM68.2 138.1l.7 .2h-.6zM68.2 138.1h.8l-.1 .2zM68.3 137.6l.7 .2h-.8zM68.3 137.6h.6l.1 .2zM68.3 138.3l.5 .1zM68.3 138.3h.6l-.1 .1zM68.3 137.6l.1-.1 .5 .1zM68.4 137.5l.5 .1z"/>
<path d="M68.4 138.4h.4zM68.4 137.5h.4zM81.2 138l.9 .1h-.8zM81.2 138h1l-.1 .1zM81.3 137.8l.9 .2h-1zM81.3 137.8h.8l.1 .2zM81.3 138.1l.7 .2h-.6zM81.3 138.1h.8l-.1 .2zM81.4 137.6l.7 .2h-.8zM81.4 137.6h.6l.1 .2zM81.4 138.3l.5 .1zM81.4 138.3h.6l-.1 .1z"/>
<path d="M81.4 137.6l.1-.1 .5 .1zM81.5 137.5l.5 .1zM81.5 138.4h.4zM81.5 137.5h.4zM96.2 138l.9 .1h-.9zM96.2 138h.9v.1zM96.2 137.8l.9 .2h-.9zM96.2 137.8h.9v.2zM96.2 138.1l.8 .2h-.7zM96.2 138.1h.9l-.1 .2zM96.3 137.6l.8 .2h-.9zM96.3 137.6h.7l.1 .2z"/>
<path d="M96.3 138.3l.5 .1zM96.3 138.3h.7l-.2 .1zM96.3 137.6l.2-.1 .5 .1zM96.5 137.5l.5 .1zM96.5 138.4h.3zM96.5 137.5h.3zM109.3 138l.9 .1h-.9zM109.3 138h.9v.1zM109.3 137.8l.9 .2h-.9zM109.3 137.8h.9v.2zM109.3 138.1l.8 .2h-.7zM109.3 138.1h.9l-.1 .2z"/>
<path d="M109.4 137.6l.8 .2h-.9zM109.4 137.6h.7l.1 .2zM109.4 138.3l.5 .1zM109.4 138.3h.7l-.2 .1zM109.4 137.6l.2-.1 .5 .1zM109.6 137.5l.5 .1zM109.6 138.4h.3zM109.6 137.5h.3zM138.2 138l.9 .1h-.8zM138.2 138h1l-.1 .1zM138.3 137.8l.9 .2h-1zM138.3 137.8h.8l.1 .2z"/>
<path d="M138.3 138.1l.7 .2h-.6zM138.3 138.1h.8l-.1 .2zM138.4 137.6l.7 .2h-.8zM138.4 137.6h.6l.1 .2zM138.4 138.3l.5 .1zM138.4 138.3h.6l-.1 .1zM138.4 137.6l.1-.1 .5 .1zM138.5 137.5l.5 .1zM138.5 138.4h.4zM138.5 137.5h.4zM151.3 138l.9 .1h-.9zM151.3 138h1l-.1 .1z"/>
<path d="M151.3 137.8l1 .2h-1zM151.3 137.8h.9l.1 .2zM151.3 138.1l.8 .2h-.7zM151.3 138.1h.9l-.1 .2zM151.4 137.6l.8 .2h-.9zM151.4 137.6h.7l.1 .2zM151.4 138.3l.6 .1zM151.4 138.3h.7l-.1 .1zM151.4 137.6l.2-.1 .5 .1zM151.6 137.5l.5 .1zM151.6 138.4h.4zM151.6 137.5h.4z"/>
<path d="M166.3 138l.9 .1h-.9zM166.3 138h.9v.1zM166.3 137.8l.9 .2h-.9zM166.3 137.8h.9v.2zM166.3 138.1l.7 .2h-.6zM166.3 138.1h.9l-.2 .2zM166.4 137.6l.8 .2h-.9zM166.4 137.6h.6l.2 .2zM166.4 138.3l.5 .1zM166.4 138.3h.6l-.1 .1zM166.4 137.6l.1-.1 .5 .1zM166.5 137.5l.5 .1z"/>
<path d="M166.5 138.4h.4zM166.5 137.5h.4zM188.7 138l.9 .1h-.9zM188.7 138h.9v.1zM188.7 137.8l.9 .2h-.9zM188.7 137.8h.9v.2zM188.7 138.1l.8 .2h-.7zM188.7 138.1h.9l-.1 .2zM188.8 137.6l.8 .2h-.9zM188.8 137.6h.7l.1 .2zM188.8 138.3l.5 .1zM188.8 138.3h.7l-.2 .1z"/>
<path d="M188.8 137.6l.2-.1 .5 .1zM189 137.5l.5 .1zM189 138.4h.3zM189 137.5h.3zM208.3 138l.9 .1h-.9zM208.3 138h.9v.1zM208.3 137.8l.9 .2h-.9zM208.3 137.8h.9v.2zM208.3 138.1l.8 .2h-.7zM208.3 138.1h.9l-.1 .2zM208.4 137.6l.8 .2h-.9zM208.4 137.6h.7l.1 .2z"/>
<path d="M208.4 138.3l.6 .1zM208.4 138.3h.7l-.1 .1zM208.4 137.6l.2-.1 .5 .1zM208.6 137.5l.5 .1zM208.6 138.4h.4zM208.6 137.5h.4zM221.4 138l.9 .1h-.9zM221.4 138h.9v.1zM221.4 137.8l.9 .2h-.9zM221.4 137.8h.9v.2zM221.4 138.1l.8 .2h-.7zM221.4 138.1h.9l-.1 .2z"/>
<path d="M221.5 137.6l.8 .2h-.9zM221.5 137.6h.7l.1 .2zM221.5 138.3l.5 .1zM221.5 138.3h.7l-.2 .1zM221.5 137.6l.2-.1 .5 .1zM221.7 137.5l.5 .1zM221.7 138.4h.3zM221.7 137.5h.3zM236.3 138l.9 .1h-.8zM236.3 138h1l-.1 .1zM236.4 137.8l.9 .2h-1zM236.4 137.8h.8l.1 .2z"/>
<path d="M236.4 138.1l.7 .2h-.6zM236.4 138.1h.8l-.1 .2zM236.5 137.6l.7 .2h-.8zM236.5 137.6h.6l.1 .2zM236.5 138.3l.5 .1zM236.5 138.3h.6l-.1 .1zM236.5 137.6l.1-.1 .5 .1zM236.6 137.5l.5 .1zM236.6 138.4h.4zM236.6 137.5h.4zM249.4 138l.9 .1h-.9zM249.4 138h1l-.1 .1z"/>
<path d="M249.4 137.8l1 .2h-1zM249.4 137.8h.9l.1 .2zM249.4 138.1l.8 .2h-.6zM249.4 138.1h.9l-.1 .2zM249.6 137.6l.7 .2h-.9zM249.6 137.6h.6l.1 .2zM249.6 138.3l.5 .1zM249.6 138.3h.6l-.1 .1zM249.6 137.6l.1-.1 .5 .1zM249.7 137.5l.5 .1zM249.7 138.4h.4zM249.7 137.5h.4z"/>
<path d="M254.1 144.1l.9 .1h-.9zM254.1 144.1h.9v.1zM254.1 143.9l.9 .2h-.9zM254.1 143.9h.9v.2zM254.1 144.2l.8 .2h-.7zM254.1 144.2h.9l-.1 .2zM254.2 143.7l.8 .2h-.9zM254.2 143.7h.7l.1 .2zM254.2 144.4l.5 .1zM254.2 144.4h.7l-.2 .1zM254.2 143.7l.2-.1 .5 .1zM254.4 143.6l.5 .1z"/>
<path d="M254.4 144.5h.3zM254.4 143.6h.3z"/>
</g>
<path d="M22.1 188.9v14M46.4 188.9v14M95 188.9v14M196.9 188.9v14M287.3 188.7v14.4M287.4 188.9h-277.6l-.1 14.2M9.6 202.9h277.8" fill="none" stroke="#000" stroke-width=".32"/>
<path d="M70.7 188.9v14M143.1 188.9v14" fill="none" stroke="#000" stroke-width=".34"/>
<g font-size="4.5">
<text x="222.9" y="197.5">CR18.9040.30</text>
<text x="259.6" y="197.5">00</text>
</g>
<text font-size="3.9" x="277.1" y="199.2">/</text>
<text font-size="3.2" x="200.5" y="197.1">16/06/11</text>
<text font-size="2.9" x="10.3" y="201.5">COMAU</text>
<g font-size="2.6">
<text x="30.5" y="40.6">X90 /DS</text>
<text x="122.9" y="58.8">DS</text>
<text x="34.7" y="143.3">X100</text>
<text x="25.2" y="148.2">ASSE 3</text>
<text x="25.7" y="151.5">AXIS 3</text>
<text x="141.4" y="173.5">OPTIONAL</text>
<text x="26.1" y="198.7">D. VASCHETTI</text>
<text x="55.2" y="198.7">ACER</text>
<text x="75.9" y="198.7">S.DEPLANO</text>
</g>
<text font-size="2.3" x="240.7" y="202">CR1890403000</text>
<g font-size="1.9">
<text x="29.1" y="8.8">1</text>
<text x="63.4" y="8.8">2</text>
<text x="97.8" y="8.8">3</text>
<text x="132.1" y="8.8">4</text>
<text x="166.4" y="8.8">5</text>
<text x="200.8" y="8.8">6</text>
<text x="235.1" y="8.8">7</text>
<text x="269.5" y="8.8">8</text>
<text x="136.8" y="13">DAL SISTEMA DI CONTROLLO</text>
<text x="138.6" y="15.6">FROM CONTROL SYSTEM</text>
<text x="10.6" y="34.3">A</text>
<text x="43.9" y="39.9">7</text>
<text x="53.2" y="39.9">8</text>
<text x="71.9" y="39.9">9</text>
<text x="81.2" y="39.9">10</text>
<text x="99.9" y="39.9">14</text>
<text x="109.3" y="39.9">13</text>
<text x="142" y="39.9">4</text>
<text x="151.3" y="39.9">1</text>
<text x="170" y="39.9">3</text>
<text x="179.3" y="39.9">2</text>
<text x="188.7" y="39.9">5</text>
<text x="212" y="39.9">12</text>
<text x="221.4" y="39.9">17</text>
<text x="240.1" y="39.9">11</text>
<text x="249.4" y="39.9">6</text>
<text x="118.3" y="61.8">DISTRIBUTION</text>
<text x="120.7" y="64.2">SIGNALS</text>
<text x="10.5" y="78.6">B</text>
<text x="10.5" y="123">C</text>
<text x="43.9" y="142.6">7</text>
<text x="53.2" y="142.6">8</text>
<text x="71.9" y="142.6">9</text>
<text x="81.2" y="142.6">10</text>
<text x="99.9" y="142.6">14</text>
<text x="109.3" y="142.6">13</text>
<text x="142" y="142.6">4</text>
<text x="151.3" y="142.6">1</text>
<text x="170" y="142.6">3</text>
<text x="179.3" y="142.6">2</text>
<text x="188.7" y="142.6">5</text>
<text x="212" y="142.6">12</text>
<text x="221.4" y="142.6">17</text>
<text x="240.1" y="142.6">11</text>
<text x="249.4" y="142.6">6</text>
<text x="99.2" y="152.8" transform="rotate(-90 99.2 152.8)">CAN_L</text>
<text x="108.6" y="153.1" transform="rotate(-90 108.6 153.1)">CAN_H</text>
<text x="150.6" y="155.5" transform="rotate(-90 150.6 155.5)">0V(24Vdc)</text>
<text x="178.6" y="155.5" transform="rotate(-90 178.6 155.5)">0V(24Vdc)</text>
<text x="188" y="155.1" transform="rotate(-90 188 155.1)">GROUND</text>
<text x="211.3" y="152.5" transform="rotate(-90 211.3 152.5)">HSI3+</text>
<text x="220.7" y="151.5" transform="rotate(-90 220.7 151.5)">HSI3-</text>
<text x="239.4" y="152.1" transform="rotate(-90 239.4 152.1)">PFB A</text>
<text x="248.7" y="152.1" transform="rotate(-90 248.7 152.1)">PFB B</text>
<text x="255.2" y="153.4" transform="rotate(-90 255.2 153.4)">SHIELD</text>
<text x="43.2" y="156.3" transform="rotate(-90 43.2 156.3)">NOT USED</text>
<text x="52.5" y="156.3" transform="rotate(-90 52.5 156.3)">NOT USED</text>
<text x="71.2" y="156.3" transform="rotate(-90 71.2 156.3)">NOT USED</text>
<text x="80.5" y="156.3" transform="rotate(-90 80.5 156.3)">NOT USED</text>
<text x="141.3" y="156.8" transform="rotate(-90 141.3 156.8)">+24Vdc I/O</text>
<text x="169.3" y="159" transform="rotate(-90 169.3 159)">+24Vdc SAFE</text>
<text x="10.5" y="167.4">D</text>
<text x="165.9" y="191.5">TITLE - TITOLO</text>
<text x="201.6" y="191.5">DATE-DATA</text>
<text x="227.6" y="191.5">DRAWING No. - DISEGNO N°</text>
<text x="260.2" y="191.5">REV.</text>
<text x="271.1" y="191.5">SHEET-FOGLIO</text>
<text x="144.1" y="195">ROBOT SMART SIX 6-1.4 C5G</text>
<text x="143.8" y="198.5">CIRCUITO SERVIZI</text>
<text x="143.8" y="202">SERVICE CIRCUIT</text>
</g>
<g font-size="1.7">
<text x="27.5" y="191.9">ENG.-PROGETT.</text>
<text x="50.2" y="191.9">DRAWNER-DISEGN.</text>
<text x="75.4" y="191.9">CHECKED-VISTO</text>
<text x="98.3" y="191.7">MODIF. SH.-FG. MODIF.</text>
<text x="124" y="191.9">CHECKED-VISTO</text>
<text x="200.4" y="201.7">FILENAME-NOMEFILE</text>
</g>
<g font-size="1.5">
<text x="33" y="90.7">18345563</text>
<text x="34.2" y="105.5">0.25mmq</text>
<text x="134.4" y="105.5">1mmq</text>
<text x="202.4" y="105.5">0.25mmq</text>
</g>
<g font-size="1.3">
<text x="41.8" y="125.8" transform="rotate(-90 41.8 125.8)">RED</text>
<text x="51.1" y="125.8" transform="rotate(-90 51.1 125.8)">BLU</text>
<text x="69.8" y="125.8" transform="rotate(-90 69.8 125.8)">BRN</text>
<text x="79.1" y="125.8" transform="rotate(-90 79.1 125.8)">WHT</text>
<text x="97.8" y="125.8" transform="rotate(-90 97.8 125.8)">BLU</text>
<text x="107.2" y="125.8" transform="rotate(-90 107.2 125.8)">WHT</text>
<text x="139.9" y="125.8" transform="rotate(-90 139.9 125.8)">RED</text>
<text x="149.2" y="125.8" transform="rotate(-90 149.2 125.8)">BLK</text>
<text x="167.9" y="125.8" transform="rotate(-90 167.9 125.8)">BRN</text>
<text x="177.2" y="125.8" transform="rotate(-90 177.2 125.8)">WHT</text>
<text x="186.6" y="125.8" transform="rotate(-90 186.6 125.8)">YEL/GRN</text>
<text x="209.9" y="125.8" transform="rotate(-90 209.9 125.8)">WHT</text>
<text x="219.3" y="125.8" transform="rotate(-90 219.3 125.8)">RED</text>
<text x="238" y="125.8" transform="rotate(-90 238 125.8)">BLK</text>
<text x="247.3" y="125.8" transform="rotate(-90 247.3 125.8)">PNK</text>
</g>
</svg>
